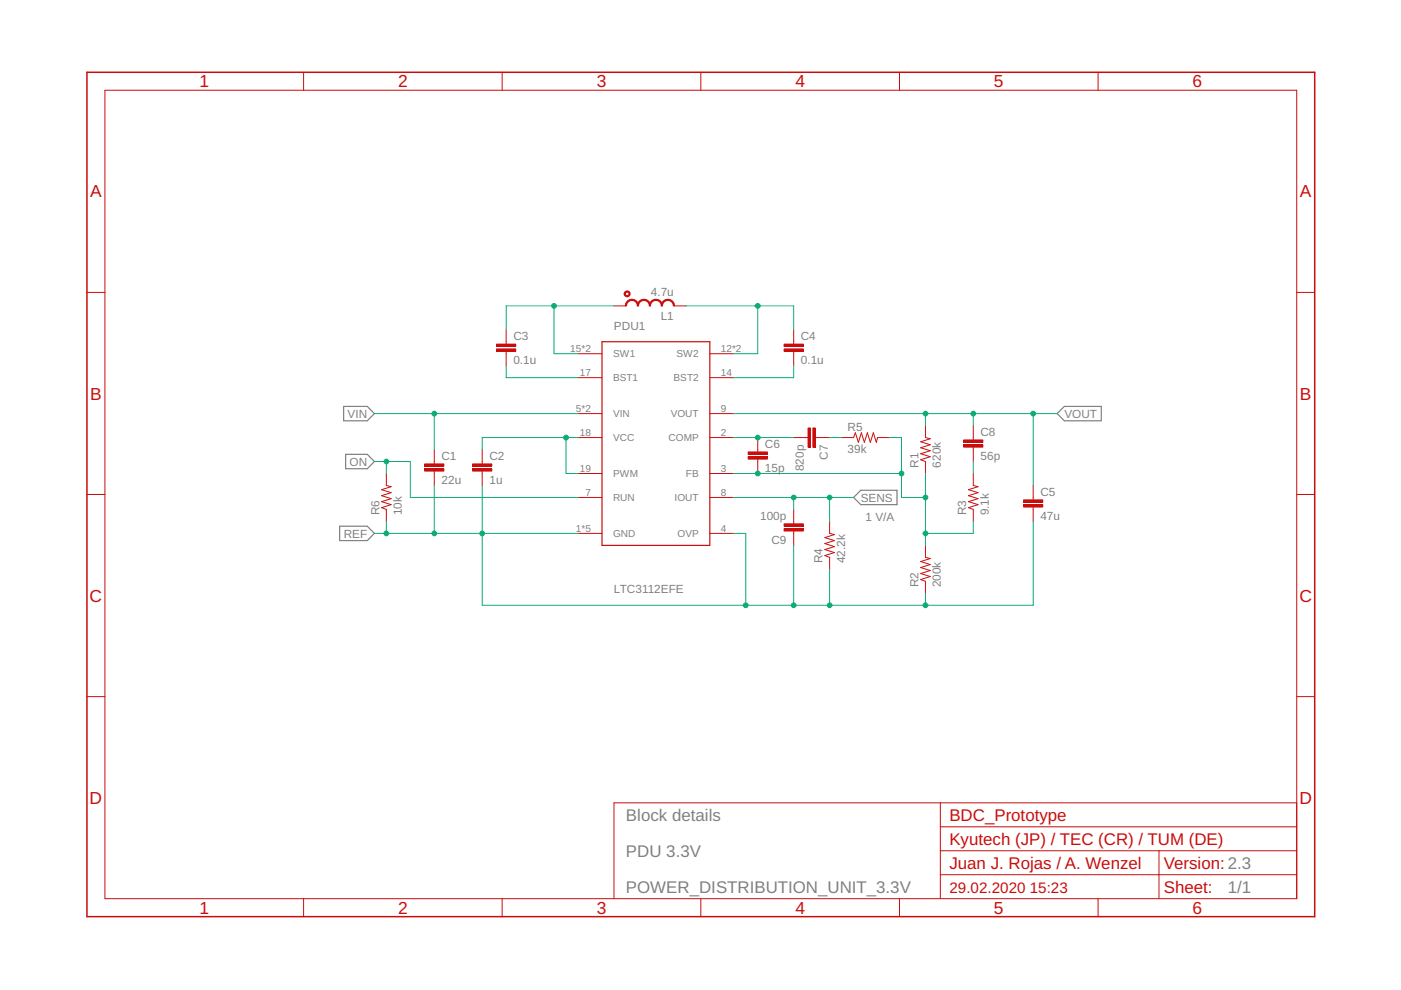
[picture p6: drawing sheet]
<svg xmlns="http://www.w3.org/2000/svg" width="297mm" height="210mm" viewBox="0 0 297 210" stroke-linecap="round" stroke-linejoin="round" font-family="sans-serif">
<path d="M72.9 86.2h5l1.5 1.5-1.5 1.5h-5zM73.3 96.3h4.6l1.5 1.6-1.5 1.5h-4.6zM224.1 87.7l1.6-1.5h7.8v3h-7.8zM72 111.6h5.9l1.5 1.5-1.5 1.5h-5.9zM181 105.5l1.5-1.6h7.7v3.1h-7.7z" fill="none" stroke="#808080" stroke-width=".25"/>
<g fill="none" stroke="#c90d0c" stroke-width=".21">
<path d="M22.2 19.1h252.7v171.4h-252.7zM64.4 15.3v3.8M106.5 15.3v3.8M148.6 15.3v3.8M190.7 15.3v3.8M232.8 15.3v3.8M18.4 62h3.8M122.6 75h5M150.5 75h5.1M274.9 62h3.8M92.1 97.9v.5M92.1 99.9v.5"/>
<path d="M122.6 92.8h5M122.6 87.7h5M122.6 80.1h5M150.5 92.8h5.1M150.5 87.7h5.1M150.5 80.1h5.1M18.4 104.8h3.8M122.6 113.1h5M122.6 100.4h5M122.6 105.5h5M150.5 113.1h5.1M150.5 100.4h5.1"/>
<path d="M150.5 105.5h5.1M274.9 104.8h3.8M18.4 147.7h3.8M274.9 147.7h3.8M199.4 170.2v20.3M199.4 175.3h75.5M274.9 170.2h-144.7v20.3M64.4 190.5v3.9M106.5 190.5v3.9M148.6 190.5v3.9M190.7 190.5v3.9M199.4 185.5h75.5"/>
<path d="M199.4 180.4h75.5M232.8 190.5v3.9M245.7 180.4v10.1"/>
</g>
<path d="M18.4 15.3h260.3v179.1h-260.3z" fill="none" stroke="#c90d0c" stroke-width=".32"/>
<path d="M127.6 72.5h22.9v43.1h-22.9z" fill="none" stroke="#c90d0c" stroke-width=".25"/>
<path d="M90 98.4h4.1v.5h-4.1z" fill="#c90d0c"/>
<path d="M90 98.4h4.1v.5h-4.1z" fill="none" stroke="#c90d0c" stroke-width=".21"/>
<path d="M90 99.4h4.1v.5h-4.1z" fill="#c90d0c"/>
<path d="M90 99.4h4.1v.5h-4.1zM92.1 95.3v2.6M102.2 97.9v.5M102.2 99.9v.5M92.1 100.4v2.5" fill="none" stroke="#c90d0c" stroke-width=".21"/>
<path d="M100.2 98.4h4.1v.5h-4.1z" fill="#c90d0c"/>
<path d="M100.2 98.4h4.1v.5h-4.1z" fill="none" stroke="#c90d0c" stroke-width=".21"/>
<path d="M100.2 99.4h4.1v.5h-4.1z" fill="#c90d0c"/>
<path d="M107.3 72.5v.5M107.3 74.5v.5M100.2 99.4h4.1v.5h-4.1zM102.2 95.3v2.6M102.2 100.4v2.5" fill="none" stroke="#c90d0c" stroke-width=".21"/>
<path d="M105.3 73h4v.5h-4z" fill="#c90d0c"/>
<path d="M105.3 73h4v.5h-4z" fill="none" stroke="#c90d0c" stroke-width=".21"/>
<path d="M105.3 74h4v.5h-4z" fill="#c90d0c"/>
<path d="M105.3 74h4v.5h-4zM107.3 69.9v2.6M107.3 75v2.5M168.3 72.5v.5M168.3 74.5v.5" fill="none" stroke="#c90d0c" stroke-width=".21"/>
<path d="M166.2 73h4.1v.5h-4.1z" fill="#c90d0c"/>
<path d="M166.2 73h4.1v.5h-4.1z" fill="none" stroke="#c90d0c" stroke-width=".21"/>
<path d="M166.2 74h4.1v.5h-4.1z" fill="#c90d0c"/>
<path d="M166.2 74h4.1v.5h-4.1zM168.3 69.9v2.6M168.3 75v2.5M219.1 105.5v.5M219.1 107.5v.5" fill="none" stroke="#c90d0c" stroke-width=".21"/>
<path d="M217 106h4.1v.5h-4.1z" fill="#c90d0c"/>
<path d="M217 106h4.1v.5h-4.1z" fill="none" stroke="#c90d0c" stroke-width=".21"/>
<path d="M217 107h4.1v.5h-4.1z" fill="#c90d0c"/>
<path d="M160.7 95.3v.5M160.7 97.3v.6M217 107h4.1v.5h-4.1zM219.1 102.9v2.6M219.1 108v2.6" fill="none" stroke="#c90d0c" stroke-width=".21"/>
<path d="M158.6 95.8h4.1v.5h-4.1z" fill="#c90d0c"/>
<path d="M158.6 95.8h4.1v.5h-4.1z" fill="none" stroke="#c90d0c" stroke-width=".21"/>
<path d="M158.6 96.8h4.1v.5h-4.1z" fill="#c90d0c"/>
<path d="M158.6 96.8h4.1v.5h-4.1zM160.7 92.8v2.5M160.7 97.9v2.5M170.8 92.8h.5M172.8 92.8h.6" fill="none" stroke="#c90d0c" stroke-width=".21"/>
<path d="M172.3 90.7h.5v4.1h-.5z" fill="#c90d0c"/>
<path d="M172.3 90.7h.5v4.1h-.5z" fill="none" stroke="#c90d0c" stroke-width=".21"/>
<path d="M171.3 90.7h.5v4.1h-.5z" fill="#c90d0c"/>
<path d="M168.3 92.8h2.5M171.3 90.7h.5v4.1h-.5zM173.4 92.8h2.5M178.4 92.8h2.6l.4-1 .6 2 .6-2 .7 2 .6-2 .6 2 .7-2 .6 2 .3-1h2.5M196.2 90.2v2.6l1 .2-2 .7 2 .6-2 .6 2 .7-2 .6 2 .6-2 .7 1 .4v2.5M206.4 92.8v.5M206.4 94.8v.5M196.2 115.6v2.6l1 .2-2 .7 2 .6-2 .6 2 .7-2 .6 2 .6-2 .7 1 .4v2.5" fill="none" stroke="#c90d0c" stroke-width=".21"/>
<path d="M204.3 93.3h4.1v.5h-4.1z" fill="#c90d0c"/>
<path d="M204.3 93.3h4.1v.5h-4.1z" fill="none" stroke="#c90d0c" stroke-width=".21"/>
<path d="M204.3 94.3h4.1v.5h-4.1z" fill="#c90d0c"/>
<path d="M204.3 94.3h4.1v.5h-4.1zM206.4 90.2v2.6M206.4 95.3v2.6M168.3 110.6v.5M168.3 112.6v.5M206.4 100.4v2.5l1 .3-2.1 .6 2.1 .7-2.1 .6 2.1 .6-2.1 .7 2.1 .6-2.1 .6 1.1 .4v2.6" fill="none" stroke="#c90d0c" stroke-width=".21"/>
<path d="M166.2 112.1h4.1v.5h-4.1z" fill="#c90d0c"/>
<path d="M166.2 112.1h4.1v.5h-4.1z" fill="none" stroke="#c90d0c" stroke-width=".21"/>
<path d="M166.2 111.1h4.1v.5h-4.1z" fill="#c90d0c"/>
<path d="M166.2 111.1h4.1v.5h-4.1zM168.3 108v2.6M168.3 113.1v2.5M175.9 110.6v2.5l1 .2-2 .7 2 .6-2 .7 2 .6-2 .6 2 .7-2 .6 1 .4v2.5" fill="none" stroke="#c90d0c" stroke-width=".21"/>
<path d="M133 63.9l.5-.4h.5v.2l-.5 .1-.4 .3-.3 .8h-.2l.1-.5z" fill-rule="evenodd" fill="#c90d0c"/>
<path d="M133 63.9l.5-.4h.5v.2l-.5 .1-.4 .3-.3 .8h-.2l.1-.5z" fill="none" stroke="#c90d0c" stroke-width=".21"/>
<path d="M134 63.5a1.37 1.37 0 0 1 1.4 1.4h-.3l-.1-.6-.3-.4-.7-.2z" fill-rule="evenodd" fill="#c90d0c"/>
<path d="M134 63.5a1.37 1.37 0 0 1 1.4 1.4h-.3l-.1-.6-.3-.4-.7-.2z" fill="none" stroke="#c90d0c" stroke-width=".21"/>
<path d="M135.5 63.9l.6-.4h.4v.2l-.5 .1-.4 .3-.2 .8h-.3l.1-.5z" fill-rule="evenodd" fill="#c90d0c"/>
<path d="M135.5 63.9l.6-.4h.4v.2l-.5 .1-.4 .3-.2 .8h-.3l.1-.5z" fill="none" stroke="#c90d0c" stroke-width=".21"/>
<path d="M136.5 63.5a1.37 1.37 0 0 1 1.4 1.4h-.2l-.1-.6-.4-.4-.7-.2z" fill-rule="evenodd" fill="#c90d0c"/>
<path d="M136.5 63.5a1.37 1.37 0 0 1 1.4 1.4h-.2l-.1-.6-.4-.4-.7-.2z" fill="none" stroke="#c90d0c" stroke-width=".21"/>
<path d="M138.1 63.9l.5-.4h.5v.2l-.5 .1-.4 .3-.3 .8h-.2v-.5z" fill-rule="evenodd" fill="#c90d0c"/>
<path d="M138.1 63.9l.5-.4h.5v.2l-.5 .1-.4 .3-.3 .8h-.2v-.5z" fill="none" stroke="#c90d0c" stroke-width=".21"/>
<path d="M139.1 63.5a1.37 1.37 0 0 1 1.4 1.4h-.3l-.1-.6-.3-.4-.7-.2z" fill-rule="evenodd" fill="#c90d0c"/>
<path d="M139.1 63.5a1.37 1.37 0 0 1 1.4 1.4h-.3l-.1-.6-.3-.4-.7-.2z" fill="none" stroke="#c90d0c" stroke-width=".21"/>
<path d="M140.6 63.9l.5-.4h.5v.2l-.5 .1-.4 .3-.2 .8h-.3l.1-.5z" fill-rule="evenodd" fill="#c90d0c"/>
<path d="M140.6 63.9l.5-.4h.5v.2l-.5 .1-.4 .3-.2 .8h-.3l.1-.5z" fill="none" stroke="#c90d0c" stroke-width=".21"/>
<path d="M141.6 63.5a1.37 1.37 0 0 1 1.4 1.4h-.3l-.1-.6-.3-.4-.7-.2z" fill-rule="evenodd" fill="#c90d0c"/>
<path d="M130.2 64.9h2.5M141.6 63.5a1.37 1.37 0 0 1 1.4 1.4h-.3l-.1-.6-.3-.4-.7-.2zM142.9 64.9h2.5" fill="none" stroke="#c90d0c" stroke-width=".21"/>
<path d="M132.5 61.8a.64 .64 0 0 1 1 .2 .64 .64 0 0 1-.4 .9 .64 .64 0 0 1-.8-.6h.3a.39 .39 0 0 1 .5-.3 .39 .39 0 0 1 .1 .6 .39 .39 0 0 1-.6-.2v-.1h-.3z" fill-rule="evenodd" fill="#c90d0c"/>
<path d="M132.5 61.8a.64 .64 0 0 1 1 .2 .64 .64 0 0 1-.4 .9 .64 .64 0 0 1-.8-.6h.3a.39 .39 0 0 1 .5-.3 .39 .39 0 0 1 .1 .6 .39 .39 0 0 1-.6-.2v-.1h-.3zM81.9 100.4v2.5l1 .3-2 .6 2 .7-2 .6 2 .6-2 .7 2 .6-2 .6 1 .4v2.6" fill="none" stroke="#c90d0c" stroke-width=".21"/>
<path d="M79.4 87.7h43.2M92.1 87.7v7.6" fill="none" stroke="#0dab76" stroke-width=".21"/>
<circle cx="92.1" cy="87.7" r=".51" fill="#0dab76"/>
<g fill="none" stroke="#0dab76" stroke-width=".21">
<path d="M102.2 102.9v10.2h20.4"/>
<circle cx="92.1" cy="87.7" r=".51"/>
</g>
<circle cx="102.2" cy="113.1" r=".51" fill="#0dab76"/>
<g fill="none" stroke="#0dab76" stroke-width=".21">
<path d="M219.1 110.6v17.7h-116.9v-15.2h-22.8M196.2 125.8v2.5"/>
<circle cx="102.2" cy="113.1" r=".51"/>
</g>
<circle cx="196.2" cy="128.3" r=".51" fill="#0dab76"/>
<g fill="none" stroke="#0dab76" stroke-width=".21">
<path d="M168.3 115.6v12.7"/>
<circle cx="196.2" cy="128.3" r=".51"/>
</g>
<circle cx="168.3" cy="128.3" r=".51" fill="#0dab76"/>
<g fill="none" stroke="#0dab76" stroke-width=".21">
<path d="M155.6 113.1h2.5v15.2"/>
<circle cx="168.3" cy="128.3" r=".51"/>
</g>
<circle cx="158.1" cy="128.3" r=".51" fill="#0dab76"/>
<g fill="none" stroke="#0dab76" stroke-width=".21">
<path d="M175.9 120.7v7.6"/>
<circle cx="158.1" cy="128.3" r=".51"/>
</g>
<circle cx="175.9" cy="128.3" r=".51" fill="#0dab76"/>
<g fill="none" stroke="#0dab76" stroke-width=".21">
<path d="M92.1 102.9v10.2"/>
<circle cx="175.9" cy="128.3" r=".51"/>
</g>
<circle cx="92.1" cy="113.1" r=".51" fill="#0dab76"/>
<g fill="none" stroke="#0dab76" stroke-width=".21">
<path d="M81.9 110.6v2.5"/>
<circle cx="92.1" cy="113.1" r=".51"/>
</g>
<circle cx="81.9" cy="113.1" r=".51" fill="#0dab76"/>
<g fill="none" stroke="#0dab76" stroke-width=".21">
<path d="M120 92.8v7.6h2.6M122.6 92.8h-20.4v2.5"/>
<circle cx="81.9" cy="113.1" r=".51"/>
</g>
<circle cx="120" cy="92.8" r=".51" fill="#0dab76"/>
<g fill="none" stroke="#0dab76" stroke-width=".21">
<path d="M107.3 77.5v2.6h15.3M168.3 77.5v2.6h-12.7M155.6 87.7h63.5v15.2"/>
<circle cx="120" cy="92.8" r=".51"/>
</g>
<circle cx="219.1" cy="87.7" r=".51" fill="#0dab76"/>
<g fill="none" stroke="#0dab76" stroke-width=".21">
<path d="M196.2 87.7v2.5"/>
<circle cx="219.1" cy="87.7" r=".51"/>
</g>
<circle cx="196.2" cy="87.7" r=".51" fill="#0dab76"/>
<g fill="none" stroke="#0dab76" stroke-width=".21">
<path d="M206.4 87.7v2.5"/>
<circle cx="196.2" cy="87.7" r=".51"/>
</g>
<circle cx="206.4" cy="87.7" r=".51" fill="#0dab76"/>
<g fill="none" stroke="#0dab76" stroke-width=".21">
<path d="M155.6 92.8h12.7M219.1 87.7h5"/>
<circle cx="206.4" cy="87.7" r=".51"/>
</g>
<circle cx="160.7" cy="92.8" r=".51" fill="#0dab76"/>
<g fill="none" stroke="#0dab76" stroke-width=".21">
<path d="M175.9 92.8h2.5M188.6 92.8h2.5v12.7M206.4 97.9v2.5M155.6 100.4h5.1M196.2 100.4v15.2M206.4 110.6v2.5h-10.2"/>
<circle cx="160.7" cy="92.8" r=".51"/>
</g>
<circle cx="196.2" cy="113.1" r=".51" fill="#0dab76"/>
<g fill="none" stroke="#0dab76" stroke-width=".21">
<path d="M191.1 105.5h5.1"/>
<circle cx="196.2" cy="113.1" r=".51"/>
</g>
<circle cx="196.2" cy="105.5" r=".51" fill="#0dab76"/>
<g fill="none" stroke="#0dab76" stroke-width=".21">
<path d="M160.7 100.4h30.4"/>
<circle cx="196.2" cy="105.5" r=".51"/>
</g>
<circle cx="160.7" cy="100.4" r=".51" fill="#0dab76"/>
<circle cx="160.7" cy="100.4" r=".51" fill="none" stroke="#0dab76" stroke-width=".21"/>
<circle cx="191.1" cy="100.4" r=".51" fill="#0dab76"/>
<g fill="none" stroke="#0dab76" stroke-width=".21">
<path d="M155.6 105.5h20.3M168.3 105.5v2.5"/>
<circle cx="191.1" cy="100.4" r=".51"/>
</g>
<circle cx="168.3" cy="105.5" r=".51" fill="#0dab76"/>
<g fill="none" stroke="#0dab76" stroke-width=".21">
<path d="M181 105.5h-5.1v5.1"/>
<circle cx="168.3" cy="105.5" r=".51"/>
</g>
<circle cx="175.9" cy="105.5" r=".51" fill="#0dab76"/>
<g fill="none" stroke="#0dab76" stroke-width=".21">
<path d="M117.5 64.9v10.1h5.1M130.2 64.9h-22.9v5"/>
<circle cx="175.9" cy="105.5" r=".51"/>
</g>
<circle cx="117.5" cy="64.9" r=".51" fill="#0dab76"/>
<g fill="none" stroke="#0dab76" stroke-width=".21">
<path d="M145.4 64.9h22.9v5M160.7 64.9v10.1h-5.1"/>
<circle cx="117.5" cy="64.9" r=".51"/>
</g>
<circle cx="160.7" cy="64.9" r=".51" fill="#0dab76"/>
<g fill="none" stroke="#0dab76" stroke-width=".21">
<path d="M79.4 97.9h7.6v7.6h35.6M81.9 97.9v2.5"/>
<circle cx="160.7" cy="64.9" r=".51"/>
</g>
<circle cx="81.9" cy="97.9" r=".51" fill="#0dab76"/>
<circle cx="81.9" cy="97.9" r=".51" fill="none" stroke="#0dab76" stroke-width=".21"/>
<g font-size="3.7" fill="#c90d0c">
<text x="42.3" y="18.5">1</text>
<text x="84.4" y="18.5">2</text>
<text x="126.5" y="18.5">3</text>
<text x="168.6" y="18.5">4</text>
<text x="210.7" y="18.5">5</text>
<text x="252.9" y="18.5">6</text>
<text x="19.1" y="41.9">A</text>
<text x="275.6" y="41.9">A</text>
<text x="19.1" y="84.7">B</text>
<text x="275.6" y="84.7">B</text>
<text x="19" y="127.6">C</text>
<text x="275.5" y="127.6">C</text>
<text x="19" y="170.4">D</text>
<text x="275.5" y="170.4">D</text>
<text x="42.3" y="193.7">1</text>
<text x="84.4" y="193.7">2</text>
<text x="126.5" y="193.7">3</text>
<text x="168.6" y="193.7">4</text>
<text x="210.7" y="193.7">5</text>
<text x="252.9" y="193.7">6</text>
</g>
<g font-size="3.6" fill="#808080">
<text x="132.7" y="174">Block details</text>
<text x="132.7" y="181.7">PDU 3.3V</text>
<text x="132.7" y="189.3">POWER_DISTRIBUTION_UNIT_3.3V</text>
<text x="260.3" y="189.3">1/1</text>
</g>
<g font-size="3.6" fill="#c90d0c">
<text x="201.3" y="179.1">Kyutech (JP) / TEC (CR) / TUM (DE)</text>
<text x="201.3" y="174">BDC_Prototype</text>
<text x="201.3" y="184.2">Juan J. Rojas / A. Wenzel</text>
<text x="246.7" y="184.3">Version: 2.3</text>
<text x="246.7" y="189.4">Sheet:</text>
</g>
<text font-size="3.2" fill="#c90d0c" x="201.3" y="189.3">29.02.2020 15:23</text>
<g font-size="2.5" fill="#808080">
<text x="138" y="62.8">4.7u</text>
<text x="130.2" y="69.9">PDU1</text>
<text x="140.1" y="67.9">L1</text>
<text x="108.8" y="72.1">C3</text>
<text x="108.8" y="77.2">0.1u</text>
<text x="169.8" y="72.1">C4</text>
<text x="169.8" y="77.2">0.1u</text>
<text x="73.7" y="88.6">VIN</text>
<text x="225.7" y="88.6">VOUT</text>
<text x="162.2" y="94.9">C6</text>
<text x="179.7" y="91.3">R5</text>
<text x="207.9" y="92.4">C8</text>
<text x="74.1" y="98.7">ON</text>
<text x="93.6" y="97.5">C1</text>
<text x="103.8" y="97.5">C2</text>
<text x="162.2" y="100">15p</text>
<text x="170.4" y="99.9" transform="rotate(-90 170.4 99.9)">820p</text>
<text x="175.5" y="97.5" transform="rotate(-90 175.5 97.5)">C7</text>
<text x="179.7" y="96.1">39k</text>
<text x="194.7" y="99.1" transform="rotate(-90 194.7 99.1)">R1</text>
<text x="199.5" y="99.1" transform="rotate(-90 199.5 99.1)">620k</text>
<text x="207.9" y="97.5">56p</text>
<text x="93.6" y="102.6">22u</text>
<text x="103.8" y="102.6">1u</text>
<text x="182.5" y="106.4">SENS</text>
<text x="220.6" y="105.1">C5</text>
<text x="72.9" y="114">REF</text>
<text x="80.4" y="109.3" transform="rotate(-90 80.4 109.3)">R6</text>
<text x="85.2" y="109.3" transform="rotate(-90 85.2 109.3)">10k</text>
<text x="161.2" y="110.2">100p</text>
<text x="183.5" y="110.6">1 V/A</text>
<text x="204.9" y="109.3" transform="rotate(-90 204.9 109.3)">R3</text>
<text x="209.7" y="109.3" transform="rotate(-90 209.7 109.3)">9.1k</text>
<text x="220.6" y="110.2">47u</text>
<text x="163.5" y="115.3">C9</text>
<text x="174.4" y="119.4" transform="rotate(-90 174.4 119.4)">R4</text>
<text x="179.2" y="119.4" transform="rotate(-90 179.2 119.4)">42.2k</text>
<text x="130.2" y="125.8">LTC3112EFE</text>
<text x="194.7" y="124.5" transform="rotate(-90 194.7 124.5)">R2</text>
<text x="199.5" y="124.5" transform="rotate(-90 199.5 124.5)">200k</text>
</g>
<g font-size="2.1" fill="#808080">
<text x="120.9" y="74.6">15*2</text>
<text x="130" y="75.8">SW1</text>
<text x="143.4" y="75.8">SW2</text>
<text x="152.8" y="74.6">12*2</text>
<text x="122.9" y="79.7">17</text>
<text x="130" y="80.8">BST1</text>
<text x="142.8" y="80.8">BST2</text>
<text x="152.8" y="79.7">14</text>
<text x="122.1" y="87.3">5*2</text>
<text x="130" y="88.5">VIN</text>
<text x="142.2" y="88.5">VOUT</text>
<text x="152.8" y="87.3">9</text>
<text x="122.9" y="92.4">18</text>
<text x="130" y="93.5">VCC</text>
<text x="141.8" y="93.5">COMP</text>
<text x="152.8" y="92.4">2</text>
<text x="122.9" y="100">19</text>
<text x="130" y="101.2">PWM</text>
<text x="145.4" y="101.2">FB</text>
<text x="152.8" y="100">3</text>
<text x="124.1" y="105.1">7</text>
<text x="130" y="106.2">RUN</text>
<text x="143" y="106.2">IOUT</text>
<text x="152.8" y="105.1">8</text>
<text x="122.1" y="112.7">1*5</text>
<text x="130" y="113.9">GND</text>
<text x="143.6" y="113.9">OVP</text>
<text x="152.8" y="112.7">4</text>
</g>
</svg>
